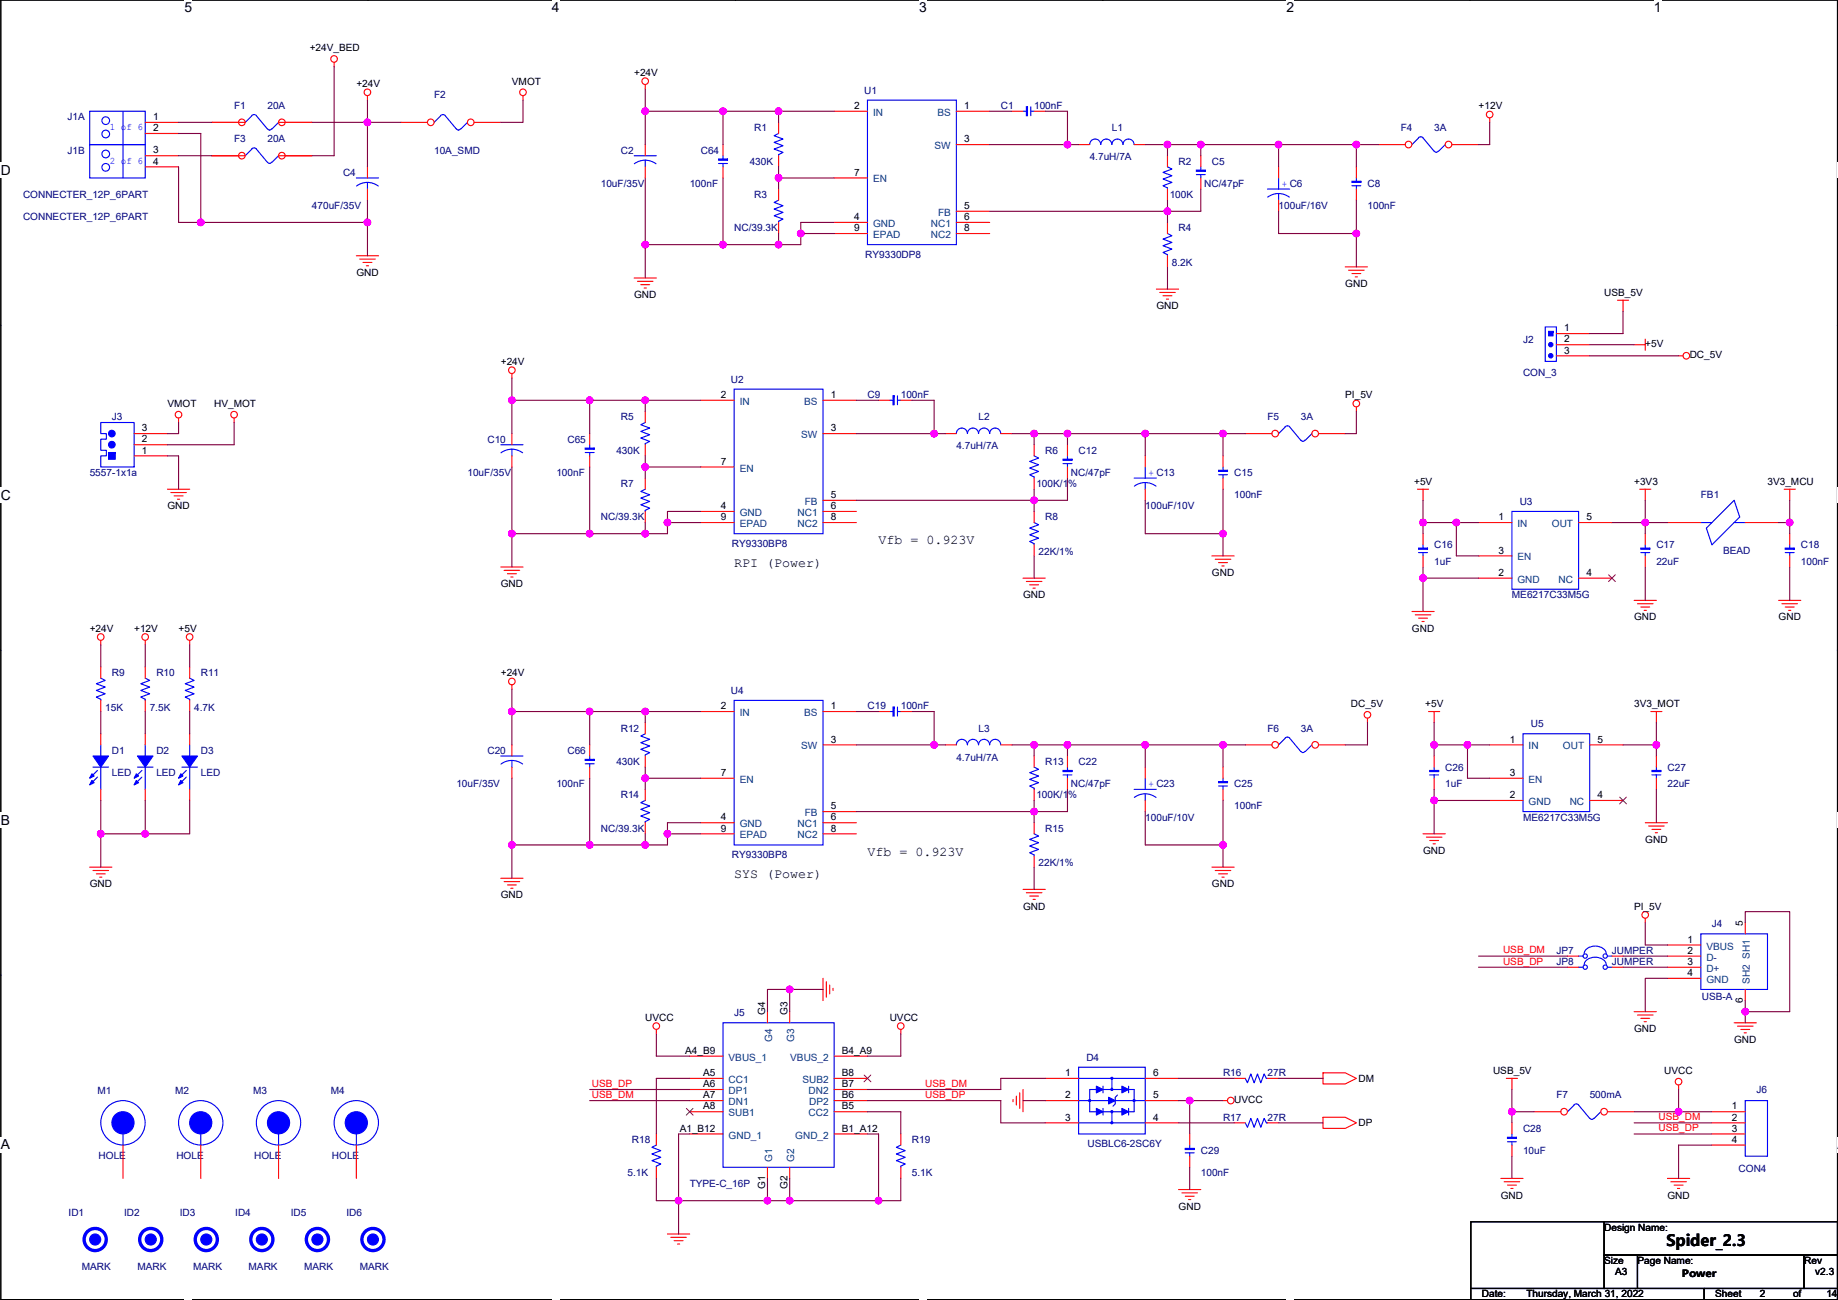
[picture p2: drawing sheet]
<svg xmlns="http://www.w3.org/2000/svg" width="420mm" height="297mm" viewBox="0 0 420 297" stroke-linecap="round" stroke-linejoin="round" font-family="sans-serif">
<path d="M.2 0h419.8v296.9h-419.8z" fill="none" stroke="#000" stroke-width=".25"/>
<g fill="#fff">
<path d="M42.2 0h1.7v3.5h-1.7z"/>
<path d="M42.2 296.9l1.7 .1z"/>
</g>
<path d="M84.1 0h.1M84.1 296.9h.1" fill="none" stroke="#000" stroke-width=".25"/>
<g fill="#fff">
<path d="M126.1 0h1.8v3.5h-1.8z"/>
<path d="M126.1 296.9l1.8 .1z"/>
</g>
<path d="M168.1 0h.1M168.1 296.9h.1" fill="none" stroke="#000" stroke-width=".25"/>
<g fill="#fff">
<path d="M210.1 0h1.7v3.5h-1.7z"/>
<path d="M210.1 296.9l1.7 .1z"/>
</g>
<path d="M252.1 0h.1M252.1 296.9h.1" fill="none" stroke="#000" stroke-width=".25"/>
<g fill="#fff">
<path d="M294.1 0h1.7v3.5h-1.7z"/>
<path d="M294.1 296.9l1.7 .1z"/>
</g>
<path d="M336.1 0h.1M336.1 296.9h.1" fill="none" stroke="#000" stroke-width=".25"/>
<g fill="#fff">
<path d="M378 0h1.8v3.5h-1.8z"/>
<path d="M378 296.9l1.8 .1z"/>
<path d="M.2 37.1h2.3v3.5h-2.3z"/>
<path d="M420 37.1h.2v3.5h-.2z"/>
<path d="M.2 111.4h2.3v3.5h-2.3z"/>
<path d="M420 111.4h.2v3.5h-.2z"/>
</g>
<path d="M.2 74.3h.1M420 74.3h.1" fill="none" stroke="#000" stroke-width=".25"/>
<g fill="#fff">
<path d="M.2 185.6h2.1v3.5h-2.1z"/>
<path d="M420 185.6h.2v3.5h-.2z"/>
</g>
<path d="M.2 148.5h.1M420 148.5h.1" fill="none" stroke="#000" stroke-width=".25"/>
<g fill="#fff">
<path d="M.2 259.8h2.1v3.5h-2.1z"/>
<path d="M420 259.8h.2v3.5h-.2z"/>
</g>
<path d="M.2 222.7h.1M420 222.7h.1M336.2 279.2h30.5v15.2h-30.5zM366.7 279.2h53.3v7.6h-53.3zM336.2 294.4h53.4v2.5h-53.4zM366.7 286.8h7.6v7.6h-7.6zM374.3 286.8h38.1v7.6h-38.1zM389.6 294.4h30.4v2.5h-30.4zM412.4 286.8h7.6v7.6h-7.6z" fill="none" stroke="#000" stroke-width=".25"/>
<g fill="none" stroke="#f00" stroke-width=".25">
<path d="M76.4 14.2v1.1M147.5 19.3v1M84 21.9v1M119.6 21.9v1M340.5 26.9v1.1M81.5 58.4h5M82.2 59.2h3.6M83 60h2M83.7 60.7h.6M145 63.5h5M145.7 64.3h3.6M146.5 65h2"/>
<path d="M147.2 65.8h.6M264.3 66.1h5.1M265.1 66.8h3.6M265.9 67.6h2M266.6 68.3h.5M307.5 61h5.1M308.3 61.7h3.5M309 62.5h2.1M309.8 63.3h.5M369.7 68.6h2.6M371 68.6v2.5M373.6 78.8h2.5"/>
<path d="M376.1 77.5v2.5M40.8 95.5v1M53.5 95.5v1M117 85.4v1M310.1 93v1M383.7 81.3h1M38.3 111.8h5.1M39 112.5h3.6M39.8 113.3h2M40.6 114.1h.5M324 111.8h2.6M325.3 111.8v2.5"/>
<path d="M374.8 111.8h2.6M376.1 111.8v2.5M407.8 111.8h2.6M409.1 111.8v2.5M114.5 129.6h5.1M115.2 130.3h3.6M116 131.1h2M116.8 131.8h.5M233.9 132.1h5M234.6 132.9h3.6M235.4 133.6h2M236.1 134.4h.6"/>
<path d="M277 127h5.1M277.8 127.8h3.6M278.6 128.5h2M279.3 129.3h.5M322.8 139.7h5M373.6 137.2h5M374.3 137.9h3.6M375.1 138.7h2M375.8 139.5h.6M406.6 137.2h5.1M407.3 137.9h3.6M408.1 138.7h2"/>
<path d="M408.9 139.5h.5M23 146.3v1M33.2 146.3v1M43.4 146.3v1M117 156.5v1M323.5 140.5h3.6M324.3 141.2h2M325 142h.6M312.6 164.1v1M326.6 162.6h2.5M327.8 162.6v2.5M377.4 162.6h2.5"/>
<path d="M378.6 162.6v2.5M20.5 198.1h5.1M21.3 198.9h3.5M22 199.7h2.1M147.5 180.4v2.5M147.5 188v2.5M277 198.1h5.1M277.8 198.9h3.6M278.6 199.7h2M325.3 190.5h5.1M326.1 191.3h3.5M326.8 192h2.1"/>
<path d="M327.6 192.8h.5M376.1 188h5.1M376.9 188.7h3.5M377.6 189.5h2.1M378.4 190.3h.5M22.8 200.4h.5M114.5 200.7h5.1M115.2 201.4h3.6M116 202.2h2M116.8 203h.5M233.9 203.2h5M234.6 204h3.6"/>
<path d="M235.4 204.7h2M236.1 205.5h.6M279.3 200.4h.5M376.1 209.8v1M150 235.2v1M188.1 223.5v5.1M188.9 224.3v3.6M189.7 225.1v2M190.4 225.8v.5M205.9 235.2v1M373.6 231.2h5M374.3 231.9h3.6"/>
<path d="M375.1 232.7h2M375.8 233.4h.6M396.4 233.7h5.1M397.2 234.5h3.5M397.9 235.2h2.1M398.7 236h.5M231.6 251.2v.5M232.3 250.5v2M233.1 249.7v3.6M233.9 248.9v5.1M279.6 251.5h1M302.4 245.1h5.1l2.6 1.3-2.6 1.3h-5.1z"/>
<path d="M302.4 255.3h5.1l2.6 1.3-2.6 1.2h-5.1zM344.3 246.4h2.6M345.6 246.4v2.5M383.7 247.9v1M269.4 271.8h5.1M270.2 272.6h3.5M270.9 273.3h2.1M271.7 274.1h.5M343.1 269.3h5.1M343.8 270h3.6M344.6 270.8h2M345.4 271.5h.5"/>
<path d="M381.2 269.3h5.1M381.9 270h3.6M382.7 270.8h2M383.5 271.5h.5M152.6 282h5.1M153.3 282.7h3.6M154.1 283.5h2M154.9 284.2h.5"/>
<circle cx="76.4" cy="13.5" r=".76"/>
<circle cx="147.5" cy="18.5" r=".76"/>
<circle cx="84" cy="21.1" r=".76"/>
<circle cx="119.5" cy="21.1" r=".76"/>
<circle cx="340.5" cy="26.2" r=".76"/>
<circle cx="40.8" cy="94.7" r=".76"/>
<circle cx="53.5" cy="94.7" r=".76"/>
<circle cx="117" cy="84.6" r=".76"/>
<circle cx="310" cy="92.2" r=".76"/>
<circle cx="385.5" cy="81.3" r=".76"/>
<circle cx="23" cy="145.5" r=".76"/>
<circle cx="33.2" cy="145.5" r=".76"/>
<circle cx="43.3" cy="145.5" r=".76"/>
<circle cx="117" cy="155.7" r=".76"/>
<circle cx="312.6" cy="163.3" r=".76"/>
<circle cx="376.1" cy="209" r=".76"/>
<circle cx="150" cy="234.4" r=".76"/>
<circle cx="205.9" cy="234.4" r=".76"/>
<circle cx="281.3" cy="251.5" r=".76"/>
<circle cx="383.7" cy="247.1" r=".76"/>
</g>
<path d="M293.8 168.6l.5-.2 .5 .2M293.8 168.7l-1.5 1.5M294.8 168.7l2.6 3M298.3 171.7l-.5 .3-.4-.3M299.9 170.2l-1.5 1.5M147.5 182.9l-1 .5 2 .8-2 .7 2 .8-2 .8 2 .7-1 .5v.3" fill="none" stroke="#00f" stroke-width=".25"/>
<circle cx="291.5" cy="170.2" r=".76" fill="#fff" stroke="#f00" stroke-width=".25"/>
<path d="M284.7 170.2h6.1" fill="none" stroke="#f00" stroke-width=".25"/>
<circle cx="300.6" cy="170.2" r=".76" fill="#fff" stroke="#f00" stroke-width=".25"/>
<g fill="none" stroke="#f00" stroke-width=".25">
<path d="M292.3 38.1v2.6M292.3 45.7v2.6M43.4 152.4v2.6M43.4 160v2.6M301.4 170.2h6.1M378.6 172.7v2.6M378.6 177.8v2.6M236.4 188v2.5M236.4 195.6v2.5M238.9 246.4h7.7M238.9 251.5h7.7M238.9 256.6h7.7"/>
<path d="M261.8 256.6h7.6M261.8 251.5h7.6M261.8 246.4h7.6M38.3 284.5h.1"/>
</g>
<g fill="none" stroke="#00f" stroke-width=".25">
<path d="M289.7 43.2h5.1M289.8 45a4.1 4.1 0 0 1 4.9 0M292.3 44.2v1.5M292.3 40.7v2.5M293.8 97.5l.5-.2 .5 .2M293.8 97.6l-1.5 1.5M294.8 97.6l2.6 3M299.9 99.1l-1.5 1.5M298.3 100.6l-.5 .2-.4-.2M43.4 155l1 .5-2.1 .7 2.1 .8-2.1 .8 2.1 .7-2.1 .8 1.1 .5v.2M377.6 177.1h2.1M378.6 177.1v.7"/>
<path d="M378.6 175.3v.7M236.4 190.5l1 .5-2 .8 2 .8-2 .7 2 .8-2 .7 1 .5v.3M246.6 243.9h15.2v15.2h-15.2zM246.6 251.5h15.2M246.6 246.4h15.2M246.6 256.6h15.2M249.1 248.9h10.2v5.1h-10.2zM252.1 248.2v1.5M252.1 253.3v1.5M254.2 246.4v2.5M254.2 254v2.6M255.4 250.2l-.5 .5v1.5l-.5 .6"/>
<path d="M258 248.2v1.5M258 253.3v1.5"/>
</g>
<g fill="#00f" stroke="#00f" stroke-width=".25">
<path d="M250.6 248.2l1.5 .7-1.5 .8z" fill-rule="evenodd"/>
<path d="M256.5 248.2l1.5 .7-1.5 .8z" fill-rule="evenodd"/>
<path d="M253.4 250.7l1.5 .8-1.5 .7z" fill-rule="evenodd"/>
<path d="M256.5 253.3l1.5 .7-1.5 .8z" fill-rule="evenodd"/>
<path d="M250.6 253.3l1.5 .7-1.5 .8z" fill-rule="evenodd"/>
<path d="M377.6 176v.3h2.1v-.3z" fill-rule="evenodd"/>
<circle cx="34.5" cy="283.2" r="1.26"/>
<circle cx="254.2" cy="248.9" r=".24"/>
<circle cx="254.2" cy="246.4" r=".24"/>
<circle cx="254.2" cy="254" r=".24"/>
<circle cx="254.2" cy="256.5" r=".24"/>
<circle cx="259.3" cy="251.5" r=".24"/>
<circle cx="249.1" cy="251.5" r=".24"/>
</g>
<circle cx="34.5" cy="283.2" r="2.53" fill="none" stroke="#00f" stroke-width=".76"/>
<circle cx="291.5" cy="99.1" r=".76" fill="#fff" stroke="#f00" stroke-width=".25"/>
<path d="M284.7 99.1h6.1" fill="none" stroke="#f00" stroke-width=".25"/>
<circle cx="300.6" cy="99.1" r=".76" fill="#fff" stroke="#f00" stroke-width=".25"/>
<g fill="none" stroke="#f00" stroke-width=".25">
<path d="M33.2 28h7.6M33.2 30.5h7.6M33.2 35.6h7.6M33.2 38.1h7.6M147.5 33v2.6M147.5 38.1v2.6M165.3 33v2.6M165.3 38.1v2.6M178 28v2.5M178 35.6v2.5M190.7 25.4h7.6M218.6 25.4h7.6"/>
<path d="M218.6 33h7.6M246.6 33h2.5M259.3 33h2.5M310.1 38.1v2.6M190.7 50.8h7.6M190.7 40.7h7.6M190.7 53.4h7.6M218.6 48.3h7.6M218.6 50.8h7.6M218.6 53.4h7.6M266.9 50.8v2.6M266.9 58.4v2.6"/>
<path d="M310.1 43.2v2.5M355.8 76.2h7.6M355.8 78.8h7.6M30.7 99.1h7.6M160.2 91.5h7.6M188.1 91.5h7.7M188.1 99.1h7.7M200.8 91.5h2.6M205.9 91.5h2.6M301.4 99.1h6.1M355.8 81.3h7.6M30.7 104.2h7.6"/>
<path d="M30.7 101.6h7.6M147.5 109.2v2.6M147.5 116.9v2.5M160.2 116.9h7.6M160.2 106.7h7.6M160.2 119.4h7.6M188.1 114.3h7.7M188.1 116.9h7.7M188.1 119.4h7.7M236.4 101.6v2.6M236.4 109.2v2.6M244 101.6v2.6"/>
<path d="M244 106.7v2.5M338 119.4h7.6M360.9 119.4h7.6M381.2 119.4h7.6M399 119.4h7.6M338 132.1h7.6M338 127h7.6M360.9 132.1h7.6M23 167.7v2.5M33.2 167.7v2.5M117 170.2v2.5M117 175.3v2.5"/>
<path d="M134.8 170.2v2.5M134.8 175.3v2.5M261.8 175.3v2.5M340.5 170.2h7.7M340.5 177.8h7.7M363.4 170.2h7.6M23 180.4v2.5M33.2 180.4v2.5M261.8 182.9v2.5M340.5 182.9h7.7M363.4 182.9h7.6M358.3 218.5h2.6"/>
<path d="M368.5 218.5h2.5M282.1 246.4h2.6M282.1 256.6h2.6M289.7 246.4h2.6M289.7 256.6h2.6M345.6 256.6v2.5M391.3 254h7.7M391.3 256.6h7.7M391.3 259.1h7.7M63.7 261.6v7.7M81.5 261.6v7.7M345.6 261.6v2.6"/>
<path d="M391.3 261.6h7.7M51 284.5h.1M63.7 284.5h.1"/>
</g>
<g fill="none" stroke="#00f" stroke-width=".25">
<path d="M20.5 25.4h12.7v7.6h-12.7zM20.5 33h12.7v7.7h-12.7zM28.1 25.4v15.3M145 35.6h5M147.5 36.6l1 .1 1.5 .7M147.5 36.6l-1.1 .1-1.4 .7M147.5 36.6v1.5M164.3 37.4h2M165.3 37.4v.7M165.3 35.6v.7M178 30.5l-1 .5 2 .8-2 .7 2 .8-2 .8 2 .7-1 .5v.3M198.3 22.9h20.3v33h-20.3z"/>
<path d="M249.1 33a1.26 1.26 0 0 1 1.3-1.2 1.26 1.26 0 0 1 1.2 1.2 1.27 1.27 0 0 1 1.3-1.2 1.27 1.27 0 0 1 1.3 1.2M254.2 33a1.26 1.26 0 0 1 1.2-1.2 1.26 1.26 0 0 1 1.3 1.2 1.27 1.27 0 0 1 1.3-1.2 1.27 1.27 0 0 1 1.2 1.2M322.8 33l1.6-1.6 .6-.1 .3 .2 2.5 3.1M328.8 34.5l-.5 .3-.4-.3M330.4 33l-1.5 1.6M266.9 53.4l1 .5-2 .7 2 .8-2 .8 2 .7-2 .8 1 .5v.2M309 42.4h2.1M310.1 42.4v.8M310.1 40.7v.7M353.2 74.7h2.6v7.9h-2.6zM23 96.5h7.7v10.2h-7.7v-2.5h1.3v-1.3h-1.3v-2.5h1.3v-1.3h-1.3zM167.8 88.9h20.3v33h-20.3z"/>
<path d="M203.4 91.5h.7M205.2 91.5h.7M205.2 90.4v2.1M147.5 111.8l-1 .5 2 .8-2 .7 2 .8-2 .7 2 .8-1 .5v.3M236.4 104.2l1 .5-2 .7 2 .8-2 .8 2 .7-2 .8 1 .5v.2M243 105.9h2M244 105.9v.8M244 104.2v.7M345.6 116.9h15.3v17.7h-15.3zM388.8 119.4h2.5M396.4 119.4h2.6M390.1 120.7l6.3-6.4 1.3 3.8-6.4 6.4z"/>
<path d="M21.3 175.3h3.5M22.3 176l-1.5 1.6M22.3 177.6l-1.5 1.5M23 170.2v2.5M23 175.3v5.1M31.4 175.3h3.6M32.4 176l-1.5 1.6M32.4 177.6l-1.5 1.5M33.2 170.2v2.5M33.2 175.3v5.1M114.5 172.7h5.1M117 173.8v1.5"/>
<path d="M119.5 174.6a4.1 4.1 0 0 0-5 0M133.8 174.5h2M134.8 174.5v.8M134.8 172.7v.8M261.8 177.8v2.6M348.2 167.7h15.2v17.7h-15.2zM259.3 180.4h5M259.3 182.2a4.1 4.1 0 0 1 5 0M261.8 181.4v1.5M360.9 218.5h1M362.1 217.9a2.65 2.65 0 0 1 3.8-1.5 1.76 1.76 0 0 1 1.3 1.5M367.5 218.5h1"/>
<path d="M63.7 256.6v5M81.5 256.6v5M284.7 246.4l.5 1 .7-2 .8 2 .8-2 .7 2 .8-2 .5 1h.2M284.7 256.6l.5 1 .7-2.1 .8 2.1 .8-2.1 .7 2.1 .8-2.1 .5 1.1h.2M345.6 259.1v.8M399 251.5h5v12.7h-5zM344.6 260.9h2M345.6 260.9v.7"/>
<circle cx="24.2" cy="35.2" r=".88"/>
<circle cx="24.2" cy="27.6" r=".88"/>
<circle cx="24.2" cy="30.6" r=".88"/>
<circle cx="24.2" cy="38.2" r=".88"/>
<circle cx="362.4" cy="218.4" r=".5"/>
<circle cx="366.9" cy="218.4" r=".5"/>
<circle cx="63.7" cy="256.5" r="5.1"/>
<circle cx="81.4" cy="256.5" r="5.1"/>
</g>
<g fill="#00f" stroke="#00f" stroke-width=".25">
<path d="M133.8 173.5v.3h2v-.3z" fill-rule="evenodd"/>
<path d="M24.8 103.4v1.5h1.5v-1.5z" fill-rule="evenodd"/>
<path d="M204.1 90.4v2.1h.3v-2.1z" fill-rule="evenodd"/>
<path d="M243 104.9v.3h2v-.3z" fill-rule="evenodd"/>
<path d="M21.3 172.7h3.5l-1.8 2.6z" fill-rule="evenodd"/>
<path d="M21 178.3l.5 .5-1 .5z" fill-rule="evenodd"/>
<path d="M21 176.8l.5 .5-1 .5z" fill-rule="evenodd"/>
<path d="M354 75.7v1h1v-1z" fill-rule="evenodd"/>
<path d="M344.6 259.9v.2h2v-.2z" fill-rule="evenodd"/>
<path d="M309 41.4v.3h2.1v-.3z" fill-rule="evenodd"/>
<path d="M164.3 36.3v.3h2v-.3z" fill-rule="evenodd"/>
<path d="M31.4 172.7h3.6l-1.8 2.6z" fill-rule="evenodd"/>
<path d="M31.2 178.3l.5 .5-1 .5z" fill-rule="evenodd"/>
<path d="M31.2 176.8l.5 .5-1 .5z" fill-rule="evenodd"/>
<circle cx="63.7" cy="256.5" r="2.53"/>
<circle cx="25.6" cy="101.6" r=".76"/>
<circle cx="25.6" cy="99.1" r=".76"/>
<circle cx="47.2" cy="283.2" r="1.26"/>
<circle cx="81.4" cy="256.5" r="2.53"/>
<circle cx="354.5" cy="78.7" r=".5"/>
<circle cx="354.5" cy="81.3" r=".5"/>
<circle cx="59.9" cy="283.2" r="1.26"/>
</g>
<g fill="none" stroke="#00f" stroke-width=".76">
<circle cx="47.2" cy="283.2" r="2.53"/>
<circle cx="59.9" cy="283.2" r="2.53"/>
</g>
<path d="M367.7 131.3l1.6 1.6M369.2 131.3l-1.5 1.6M370.3 182.1l1.5 1.6M371.8 182.1l-1.6 1.6" fill="none" stroke="#804000" stroke-width=".23"/>
<circle cx="322" cy="33" r=".76" fill="#fff" stroke="#f00" stroke-width=".25"/>
<path d="M315.1 33h6.1" fill="none" stroke="#f00" stroke-width=".25"/>
<circle cx="331.1" cy="33" r=".76" fill="#fff" stroke="#f00" stroke-width=".25"/>
<g fill="none" stroke="#f00" stroke-width=".25">
<path d="M231.3 25.4h2.6M236.4 25.4h2.5M266.9 35.6v2.5M331.9 33h6.1M178 43.2v2.5M178 50.8v2.6M266.9 43.2v2.5M134.8 99.1v2.5M134.8 104.2v2.5M261.8 104.2v2.5M261.8 111.8v2.5M236.4 172.7v2.6"/>
<path d="M236.4 180.4v2.5M175.4 231.2v2.5M180.5 231.2v2.5M157.7 259.1h7.6M157.7 241.3h7.6M157.7 246.4h7.6M157.7 248.9h7.6M157.7 251.5h7.6M157.7 254h7.6M190.7 259.1h7.6M190.7 241.3h7.6M190.7 254h7.6"/>
<path d="M190.7 251.5h7.6M190.7 248.9h7.6M190.7 246.4h7.6M175.4 266.7v2.6M180.5 266.7v2.6M76.4 284.5h.1"/>
</g>
<g fill="#00f" stroke="#00f" stroke-width=".25">
<path d="M133.8 102.4v.2h2v-.2z" fill-rule="evenodd"/>
<path d="M234.6 24.4v2h.3v-2z" fill-rule="evenodd"/>
<circle cx="72.6" cy="283.2" r="1.26"/>
</g>
<circle cx="72.6" cy="283.2" r="2.53" fill="none" stroke="#00f" stroke-width=".76"/>
<g fill="none" stroke="#00f" stroke-width=".25">
<path d="M57.6 34.1l-1.5 1.5M58.6 34.1l2.5 3M58.6 34l-.5-.2-.6 .2M62.1 37.1l-.5 .2-.4-.2M63.7 35.6l-1.5 1.5M233.9 25.4h.7M235.6 25.4h.8M235.6 24.4v2M266.9 38.1l1 .5-2 .8 2 .8-2 .7 2 .8-2 .7 1 .5v.3M178 45.7l-1 .5 2 .8-2 .8 2 .7-2 .8 2 .8-1 .5v.2M133.8 103.4h2M134.8 103.4v.8"/>
<path d="M134.8 101.6v.8M259.3 109.2h5M259.3 111.1a4.1 4.1 0 0 1 5 0M261.8 110.3v1.5M261.8 106.7v2.5M236.4 175.3l1 .5-2 .8 2 .7-2 .8 2 .7-2 .8 1 .5v.3M165.3 233.7h25.4v33h-25.4z"/>
</g>
<path d="M156.9 253.3l1.5 1.5M158.4 253.3l-1.5 1.5M197.5 245.6l1.6 1.6M199.1 245.6l-1.6 1.6" fill="none" stroke="#804000" stroke-width=".23"/>
<circle cx="55.3" cy="35.6" r=".76" fill="#fff" stroke="#f00" stroke-width=".25"/>
<path d="M48.4 35.6h6.1" fill="none" stroke="#f00" stroke-width=".25"/>
<circle cx="64.4" cy="35.6" r=".76" fill="#fff" stroke="#f00" stroke-width=".25"/>
<path d="M48.4 35.6h7.7M63.7 35.6h7.6h-6.1M409.1 121.9v2.6M409.1 127v2.6M43.4 167.7v2.5M43.4 180.4v2.5" fill="none" stroke="#f00" stroke-width=".25"/>
<g fill="none" stroke="#00f" stroke-width=".25">
<path d="M100.8 26.4l-1.6 1.6M101.8 26.4l2.5 3.1M101.8 26.4l-.5-.2-.6 .2M105.3 29.4l-.5 .3-.4-.3M106.9 28l-1.6 1.5M408.1 126.3h2M409.1 126.3v.7M409.1 124.5v.7M41.6 175.3h3.5M42.6 176l-1.5 1.6M42.6 177.6l-1.5 1.5M43.4 170.2v2.5"/>
<path d="M43.4 175.3v5.1"/>
</g>
<g fill="#00f" stroke="#00f" stroke-width=".25">
<path d="M408.1 125.2v.3h2v-.3z" fill-rule="evenodd"/>
<path d="M41.6 172.7h3.5l-1.7 2.6z" fill-rule="evenodd"/>
<path d="M41.3 178.3l.5 .5-1 .5z" fill-rule="evenodd"/>
<path d="M41.3 176.8l.5 .5-1 .5z" fill-rule="evenodd"/>
</g>
<circle cx="98.5" cy="27.9" r=".76" fill="#fff" stroke="#f00" stroke-width=".25"/>
<path d="M91.6 28h6.1" fill="none" stroke="#f00" stroke-width=".25"/>
<circle cx="107.6" cy="27.9" r=".76" fill="#fff" stroke="#f00" stroke-width=".25"/>
<g fill="none" stroke="#f00" stroke-width=".25">
<path d="M108.4 28h6.1M274.5 35.6v2.5M274.5 40.7v2.5M117 99.1v2.5M147.5 94v2.5M117 104.2v2.5M147.5 101.6v2.6M236.4 116.9v2.5M236.4 124.5v2.5M325.3 121.9v2.6M325.3 127v2.6M23 152.4v2.6"/>
<path d="M23 160v2.6M147.5 165.1v2.6M147.5 172.7v2.6M160.2 162.6h7.6M160.2 177.8h7.6M188.1 162.6h7.7M188.1 170.2h7.7M244 172.7v2.6M244 177.8v2.6M279.6 175.3v2.5M160.2 188h7.6M160.2 190.5h7.6"/>
<path d="M188.1 185.4h7.7M188.1 188h7.7M188.1 190.5h7.7M279.6 180.4v2.5M150 259.1v2.5M150 266.7v2.6M89.1 284.5h.1"/>
</g>
<g fill="#00f" stroke="#00f" stroke-width=".25">
<path d="M278.6 178.6v.2h2v-.2z" fill-rule="evenodd"/>
<path d="M243 176v.3h2v-.3z" fill-rule="evenodd"/>
<path d="M273.5 38.9v.2h2v-.2z" fill-rule="evenodd"/>
<path d="M324.3 125.2v.3h2v-.3z" fill-rule="evenodd"/>
<circle cx="85.3" cy="283.2" r="1.26"/>
</g>
<circle cx="85.3" cy="283.2" r="2.53" fill="none" stroke="#00f" stroke-width=".76"/>
<g fill="none" stroke="#00f" stroke-width=".25">
<path d="M57.6 26.4l-1.5 1.6M58.6 26.4l2.5 3.1M58.6 26.4l-.5-.2-.6 .2M62.1 29.4l-.5 .3-.4-.3M63.7 28l-1.5 1.5M273.5 39.9h2M274.5 39.9v.8M274.5 38.1v.8M147.5 96.5l-1 .5 2 .8-2 .8 2 .7-2 .8 2 .8-1 .5v.2M114.5 101.6h5.1M117 102.6v1.6M119.5 103.5a4.1 4.1 0 0 0-5 0"/>
<path d="M236.4 119.4l1 .5-2 .8 2 .7-2 .8 2 .8-2 .7 1 .5v.3M324.3 126.3h2M325.3 126.3v.7M325.3 124.5v.7M23 155l1.1 .5-2.1 .7 2.1 .8-2.1 .8 2.1 .7-2.1 .8 1 .5v.2M147.5 167.7l-1 .5 2 .7-2 .8 2 .8-2 .7 2 .8-1 .5v.2M167.8 160h20.3v33.1h-20.3zM243 177.1h2M244 177.1v.7M244 175.3v.7M278.6 179.6h2M279.6 179.6v.8"/>
<path d="M279.6 177.8v.8M150 261.6l-1 .5 2.1 .8-2.1 .8 2.1 .7-2.1 .8 2.1 .8-1.1 .5v.2"/>
</g>
<circle cx="55.3" cy="27.9" r=".76" fill="#fff" stroke="#f00" stroke-width=".25"/>
<path d="M48.4 28h6.1" fill="none" stroke="#f00" stroke-width=".25"/>
<circle cx="64.4" cy="27.9" r=".76" fill="#fff" stroke="#f00" stroke-width=".25"/>
<g fill="none" stroke="#f00" stroke-width=".25">
<path d="M48.4 28h7.7M63.7 28h7.6h-6.1M84 38.1v2.6M84 43.2v2.5M216.1 99.1h2.5M228.8 99.1h2.5M279.6 104.2v2.5M279.6 109.2v2.6M376.1 121.9v2.6M376.1 127v2.6M33.2 152.4v2.6M33.2 160v2.6"/>
<path d="M200.8 162.6h2.6M205.9 162.6h2.6M216.1 170.2h2.5M228.8 170.2h2.5M327.8 172.7v2.6M327.8 177.8v2.6M381.2 215.9h7.6M381.2 218.5h7.6M399 210.8v2.6M358.3 221h2.6M368.5 221h2.5M381.2 221h7.6"/>
<path d="M381.2 223.5h7.6M399 226.1v2.5M205.9 259.1v2.5M28.1 261.6v7.7M205.9 266.7v2.6M25.6 284.5h.1"/>
</g>
<g fill="none" stroke="#00f" stroke-width=".25">
<path d="M81.5 40.7h5M84 41.7v1.5M86.5 42.5a4.1 4.1 0 0 0-5 0M218.6 99.1a1.26 1.26 0 0 1 1.3-1.3 1.26 1.26 0 0 1 1.2 1.3 1.27 1.27 0 0 1 1.3-1.3 1.27 1.27 0 0 1 1.3 1.3 1.27 1.27 0 0 1 1.2-1.3 1.27 1.27 0 0 1 1.3 1.3M226.2 99.1a1.26 1.26 0 0 1 1.3-1.3 1.26 1.26 0 0 1 1.3 1.3M278.6 108.5h2M279.6 108.5v.7M279.6 106.7v.8M375.1 126.3h2M376.1 126.3v.7M376.1 124.5v.7M33.2 155l1 .5-2 .7 2 .8-2 .8 2 .7-2 .8 1 .5v.2"/>
<path d="M203.4 162.6h.7M205.2 162.6h.7M205.2 161.6v2M218.6 170.2a1.26 1.26 0 0 1 1.3-1.3 1.26 1.26 0 0 1 1.2 1.3 1.27 1.27 0 0 1 1.3-1.3 1.27 1.27 0 0 1 1.3 1.3 1.27 1.27 0 0 1 1.2-1.3 1.27 1.27 0 0 1 1.3 1.3M226.2 170.2a1.26 1.26 0 0 1 1.3-1.3 1.26 1.26 0 0 1 1.3 1.3M326.8 177.1h2.1M327.8 177.1v.7M327.8 175.3v.7M388.8 213.4h15.2v12.7h-15.2zM360.9 221h1M362.1 220.5a2.65 2.65 0 0 1 3.8-1.5 1.76 1.76 0 0 1 1.3 1.5M367.5 221h1"/>
<path d="M28.1 256.6v5M359.8 252.5l-1.5 1.5M360.9 252.5l-.6-.3-.5 .3M360.9 252.5l2.5 3M363.4 255.5l.5 .3 .4-.3M365.9 254l-1.5 1.5M205.9 261.6l-1 .5 2 .8-2 .8 2 .7-2 .8 2 .8-1 .5v.2"/>
<circle cx="362.4" cy="221" r=".5"/>
<circle cx="366.9" cy="221" r=".5"/>
<circle cx="28.1" cy="256.5" r="5.1"/>
</g>
<g fill="#00f" stroke="#00f" stroke-width=".25">
<path d="M326.8 176v.3h2.1v-.3z" fill-rule="evenodd"/>
<path d="M278.6 107.5v.2h2v-.2z" fill-rule="evenodd"/>
<path d="M375.1 125.2v.3h2v-.3z" fill-rule="evenodd"/>
<path d="M204.1 161.6v2h.3v-2z" fill-rule="evenodd"/>
<circle cx="28.1" cy="256.5" r="2.53"/>
<circle cx="21.8" cy="283.2" r="1.26"/>
</g>
<circle cx="21.8" cy="283.2" r="2.53" fill="none" stroke="#00f" stroke-width=".76"/>
<circle cx="357.5" cy="254" r=".76" fill="#fff" stroke="#f00" stroke-width=".25"/>
<path d="M350.7 254h6.1" fill="none" stroke="#f00" stroke-width=".25"/>
<circle cx="366.7" cy="254" r=".76" fill="#fff" stroke="#f00" stroke-width=".25"/>
<path d="M272 259.1v2.5M367.5 254h6.1M45.9 261.6v7.7M272 264.2v2.5" fill="none" stroke="#f00" stroke-width=".25"/>
<g fill="none" stroke="#00f" stroke-width=".25">
<path d="M45.9 256.6v5M270.9 263.4h2.1M272 263.4v.8M272 261.6v.8"/>
<circle cx="45.9" cy="256.5" r="5.1"/>
</g>
<g fill="#00f" stroke="#00f" stroke-width=".25">
<path d="M270.9 262.4v.3h2.1v-.3z" fill-rule="evenodd"/>
<circle cx="45.9" cy="256.5" r="2.53"/>
</g>
<g fill="none" stroke="#800040" stroke-width=".25">
<path d="M76.4 15.3v20.3h-5.1M40.8 28h7.6M40.8 38.1v12.7h5.1M40.8 30.5h5.1v20.3M40.8 35.6h7.6M71.3 28h12.7M84 22.9v5.1M84 28h7.6M84 28v10.1M119.6 22.9v5.1h-5.1M147.5 20.3v5.1M147.5 25.4h17.8"/>
<path d="M147.5 25.4v7.6M178 25.4v2.6M178 25.4h12.7M178 38.1v2.6M178 25.4h-12.7v7.6M226.2 33h17.8M226.2 25.4h5.1M238.9 25.4h5.1v7.6M244 33h2.6M261.8 33h5.1M266.9 33h7.6M266.9 33v2.6"/>
<path d="M274.5 33v2.6M274.5 33h17.8M292.3 33v5.1M292.3 33h17.8M310.1 33v5.1M310.1 33h5M340.5 28v5h-2.5M45.9 50.8h38.1M84 45.7v5.1M84 50.8v7.6M147.5 40.7v15.2M147.5 55.9h17.8"/>
<path d="M147.5 55.9v7.6M165.3 40.7v15.2h12.7M178 53.4v2.5M178 40.7h12.7M178 40.7v2.5M183.1 53.4h7.6M183.1 53.4v2.5h-5.1M190.7 50.8h-7.6v2.6M226.2 48.3h40.7M266.9 48.3v2.5M266.9 45.7v2.6M274.5 43.2v5.1h-7.6"/>
<path d="M292.3 48.3v5.1h17.8M310.1 53.4v7.6M310.1 45.7v7.7M266.9 61v5.1M363.4 78.8h10.2M371 71.1v5.1h-7.6M40.8 96.5v2.6h-2.5M53.5 96.5v5.1h-15.2M117 86.4v5.1M117 91.5h17.8M117 91.5v7.6M147.5 91.5v2.5"/>
<path d="M147.5 91.5h-12.7v7.6M147.5 91.5h12.7M195.8 99.1h17.7M195.8 91.5h5M208.5 91.5h5v7.6M213.5 99.1h2.6M231.3 99.1h5.1M236.4 99.1h7.6M236.4 99.1v2.5M244 99.1v2.5M244 99.1h17.8M261.8 99.1v5.1"/>
<path d="M261.8 99.1h17.8M279.6 99.1v5.1M279.6 99.1h5.1M310.1 94v5.1h-2.6M363.4 81.3h20.3M38.3 104.2h2.5v7.6M117 106.7v15.2M134.8 106.7v15.2M147.5 106.7v2.5M147.5 106.7h12.7M147.5 104.2v2.5M147.5 119.4v2.5"/>
<path d="M152.6 119.4v2.5h-5.1M152.6 119.4h7.6M160.2 116.9h-7.6v2.5M195.8 114.3h40.6M236.4 111.8v2.5M236.4 114.3v2.6M244 109.2v5.1h-7.6M261.8 114.3v7.6h17.8M279.6 111.8v10.1M325.3 114.3v5.1M325.3 119.4h7.6M325.3 119.4v2.5"/>
<path d="M332.9 119.4v7.6h5.1M332.9 119.4h5.1M368.5 119.4h7.6M376.1 114.3v5.1M376.1 119.4v2.5M376.1 119.4h5.1M406.6 119.4h2.5M409.1 114.3v5.1M409.1 119.4v2.5M134.8 121.9h12.7M134.8 121.9h-17.8v7.7M236.4 127v5.1"/>
<path d="M279.6 121.9v5.1M325.3 129.6v2.5M325.3 132.1v7.6M325.3 132.1h12.7M376.1 129.6v7.6M409.1 129.6v7.6M23 147.3v5.1M33.2 147.3v5.1M43.4 147.3v5.1M117 157.5v5.1M23 162.6v5.1M33.2 162.6v5.1"/>
<path d="M43.4 162.6v5.1M117 177.8v15.3M117 162.6v7.6M117 162.6h17.8M134.8 162.6v7.6M134.8 177.8v15.3M134.8 162.6h12.7M147.5 175.3v2.5M147.5 162.6v2.5M147.5 177.8v2.6M147.5 162.6h12.7M147.5 177.8h12.7"/>
<path d="M195.8 170.2h17.7M195.8 162.6h5M208.5 162.6h5v7.6M213.5 170.2h2.6M231.3 170.2h5.1M236.4 170.2v2.5M236.4 170.2h7.6M244 170.2v2.5M244 170.2h17.8M261.8 170.2v5.1M261.8 170.2h17.8M279.6 170.2v5.1"/>
<path d="M279.6 170.2h5.1M312.6 165.1v5.1h-5.1M327.8 165.1v5.1M327.8 170.2h7.7M327.8 170.2v2.5M335.5 170.2v7.6h5M335.5 170.2h5M371 170.2h7.6M378.6 165.1v5.1M378.6 170.2v2.5M23 182.9v7.6M23 190.5v7.6"/>
<path d="M23 190.5h10.2M33.2 182.9v7.6M43.4 182.9v7.6h-10.2M117 193.1h17.8M117 193.1v7.6M134.8 193.1h12.7M147.5 190.5v2.6M152.6 190.5v2.6h-5.1M152.6 190.5h7.6M160.2 188h-7.6v2.5M195.8 185.4h40.6M236.4 182.9v2.5"/>
<path d="M236.4 185.4v2.6M236.4 198.1v5.1M244 180.4v5h-7.6M261.8 185.4v7.7h17.8M279.6 182.9v10.2M279.6 193.1v5M327.8 180.4v2.5M327.8 182.9v7.6M327.8 182.9h12.7M378.6 180.4v7.6M338 218.5h20.3M371 218.5h10.2"/>
<path d="M376.1 210.8v5.1h5.1M399 210.8v-2.5h10.1v22.9h-10.1v-2.6M150 236.2v5.1h7.7M180.5 226.1h-5.1v5.1M180.5 226.1v5.1M180.5 226.1h7.6M205.9 236.2v5.1h-7.6M338 221h20.3M371 221h10.2M381.2 223.5h-5.1v7.7M399 231.2v2.5M134.8 248.9h22.9"/>
<path d="M134.8 251.5h22.9M157.7 259.1h-2.6v15.2M157.7 246.4h-7.7v12.7M198.3 259.1h2.5v15.2M198.3 254h7.6v5.1M198.3 251.5h30.5v5.1h10.1M233.9 251.5h5M238.9 246.4h-10.1v2.5h-30.5M269.4 256.6h12.7M269.4 251.5h2.6M269.4 246.4h12.7M272 251.5h7.6"/>
<path d="M272 251.5v7.6M292.3 256.6h10.1M292.3 246.4h10.1M345.6 248.9v7.7M345.6 254h5.1M373.6 256.6h17.7M373.6 259.1h17.7M373.6 254h10.1M383.7 254h7.6M383.7 248.9v5.1M150 269.3v5h5.1M155.1 274.3v7.7"/>
<path d="M155.1 274.3h20.3M175.4 274.3h5.1M175.4 269.3v5M180.5 274.3h20.3M180.5 269.3v5M205.9 269.3v5h-5.1M272 266.7v5.1M345.6 264.2v5.1M391.3 261.6h-7.6v7.7"/>
</g>
<g fill="#f0f" stroke="#f0f" stroke-width=".25">
<circle cx="147.5" cy="25.4" r=".76"/>
<circle cx="165.3" cy="25.4" r=".76"/>
<circle cx="178" cy="25.4" r=".76"/>
<circle cx="244" cy="33" r=".76"/>
<circle cx="266.9" cy="33" r=".76"/>
<circle cx="274.5" cy="33" r=".76"/>
<circle cx="292.3" cy="33" r=".76"/>
<circle cx="310" cy="33" r=".76"/>
<circle cx="178" cy="40.6" r=".76"/>
<circle cx="266.9" cy="48.3" r=".76"/>
<circle cx="178" cy="55.9" r=".76"/>
<circle cx="183" cy="53.3" r=".76"/>
<circle cx="310" cy="53.3" r=".76"/>
<circle cx="147.5" cy="55.9" r=".76"/>
<circle cx="165.3" cy="55.9" r=".76"/>
<circle cx="117" cy="162.6" r=".76"/>
<circle cx="134.8" cy="162.6" r=".76"/>
<circle cx="147.5" cy="162.6" r=".76"/>
<circle cx="327.8" cy="170.2" r=".76"/>
<circle cx="378.6" cy="170.2" r=".76"/>
<circle cx="213.5" cy="170.2" r=".76"/>
<circle cx="236.4" cy="170.2" r=".76"/>
<circle cx="244" cy="170.2" r=".76"/>
<circle cx="279.6" cy="170.2" r=".76"/>
<circle cx="261.8" cy="170.2" r=".76"/>
<circle cx="335.4" cy="170.2" r=".76"/>
<circle cx="117" cy="193" r=".76"/>
<circle cx="147.5" cy="177.8" r=".76"/>
<circle cx="327.8" cy="182.9" r=".76"/>
<circle cx="236.4" cy="185.4" r=".76"/>
<circle cx="147.5" cy="193" r=".76"/>
<circle cx="152.6" cy="190.5" r=".76"/>
<circle cx="279.6" cy="193" r=".76"/>
<circle cx="117" cy="91.4" r=".76"/>
<circle cx="134.8" cy="91.4" r=".76"/>
<circle cx="147.5" cy="91.4" r=".76"/>
<circle cx="213.5" cy="99.1" r=".76"/>
<circle cx="236.4" cy="99.1" r=".76"/>
<circle cx="244" cy="99.1" r=".76"/>
<circle cx="279.6" cy="99.1" r=".76"/>
<circle cx="261.8" cy="99.1" r=".76"/>
<circle cx="117" cy="121.9" r=".76"/>
<circle cx="147.5" cy="106.7" r=".76"/>
<circle cx="236.4" cy="114.3" r=".76"/>
<circle cx="147.5" cy="121.9" r=".76"/>
<circle cx="152.6" cy="119.4" r=".76"/>
<circle cx="279.6" cy="121.9" r=".76"/>
<circle cx="325.3" cy="119.4" r=".76"/>
<circle cx="376.1" cy="119.4" r=".76"/>
<circle cx="332.9" cy="119.4" r=".76"/>
<circle cx="325.3" cy="132.1" r=".76"/>
<circle cx="180.5" cy="226.1" r=".76"/>
<circle cx="200.8" cy="274.3" r=".76"/>
<circle cx="175.4" cy="274.3" r=".76"/>
<circle cx="155.1" cy="274.3" r=".76"/>
<circle cx="180.5" cy="274.3" r=".76"/>
<circle cx="271.9" cy="251.5" r=".76"/>
<circle cx="383.7" cy="254" r=".76"/>
<circle cx="345.6" cy="254" r=".76"/>
<circle cx="23" cy="190.5" r=".76"/>
<circle cx="33.2" cy="190.5" r=".76"/>
<circle cx="84" cy="27.9" r=".76"/>
<circle cx="84" cy="50.8" r=".76"/>
<circle cx="45.9" cy="50.8" r=".76"/>
<circle cx="409.1" cy="119.4" r=".76"/>
<circle cx="398.9" cy="231.1" r=".76"/>
<circle cx="134.8" cy="121.9" r=".76"/>
<circle cx="134.8" cy="193" r=".76"/>
</g>
<text font-size="3.6" x="380.9" y="284.7">Spider_2.3</text>
<g font-size="3.2">
<text x="42.2" y="2.8">5</text>
<text x="126.1" y="2.8">4</text>
<text x="210.1" y="2.8">3</text>
<text x="294.1" y="2.8">2</text>
<text x="378" y="2.8">1</text>
<text x=".2" y="39.9">D</text>
<text x=".2" y="114.2">C</text>
<text x=".2" y="188.4">B</text>
<text x=".2" y="262.6">A</text>
<text x="420" y="262.6">A</text>
</g>
<g font-size="3">
<text x="200.8" y="124.4">Vfb = 0.923V</text>
<text x="167.8" y="129.5">RPI (Power)</text>
<text x="198.3" y="195.5">Vfb = 0.923V</text>
<text x="167.8" y="200.6">SYS (Power)</text>
</g>
<g font-size="2.3">
<text x="70.8" y="11.7">+24V_BED</text>
<text x="145" y="17.3">+24V</text>
<text x="81.5" y="19.9">+24V</text>
<text x="117" y="19.3">VMOT</text>
<text x="35" y="27.4">1</text>
<text x="35" y="30">2</text>
<text x="195.3" y="24.9">2</text>
<text x="220.4" y="24.9">1</text>
<text x="338" y="24.9">+12V</text>
<text x="35" y="35.1">3</text>
<text x="220.4" y="32.5">3</text>
<text x="35" y="37.6">4</text>
<text x="195.3" y="40.1">7</text>
<text x="220.4" y="47.8">5</text>
<text x="195.3" y="50.3">4</text>
<text x="195.3" y="52.8">9</text>
<text x="220.4" y="50.3">6</text>
<text x="220.4" y="52.8">8</text>
<text x="81.5" y="63">GND</text>
<text x="307.5" y="65.6">GND</text>
<text x="145" y="68.1">GND</text>
<text x="264.3" y="70.7">GND</text>
<text x="366.7" y="67.6">USB_5V</text>
<text x="357.6" y="75.7">1</text>
<text x="114.5" y="83.4">+24V</text>
<text x="357.6" y="78.2">2</text>
<text x="357.6" y="80.8">3</text>
<text x="376.1" y="79.3">+5V</text>
<text x="386.3" y="81.8">DC_5V</text>
<text x="38.3" y="93">VMOT</text>
<text x="48.9" y="93">HV_MOT</text>
<text x="164.8" y="90.9">2</text>
<text x="189.9" y="90.9">1</text>
<text x="307.5" y="91">PI_5V</text>
<text x="32.4" y="101.1">2</text>
<text x="32.4" y="98.6">3</text>
<text x="189.9" y="98.6">3</text>
<text x="32.4" y="103.6">1</text>
<text x="164.8" y="106.2">7</text>
<text x="189.9" y="113.8">5</text>
<text x="323.3" y="110.8">+5V</text>
<text x="373.6" y="110.8">+3V3</text>
<text x="404" y="110.8">3V3_MCU</text>
<text x="38.3" y="116.4">GND</text>
<text x="164.8" y="116.3">4</text>
<text x="164.8" y="118.9">9</text>
<text x="189.9" y="116.3">6</text>
<text x="189.9" y="118.9">8</text>
<text x="342.6" y="118.9">1</text>
<text x="362.6" y="118.9">5</text>
<text x="277" y="131.6">GND</text>
<text x="342.6" y="131.6">2</text>
<text x="342.6" y="126.5">3</text>
<text x="362.6" y="131.6">4</text>
<text x="114.5" y="134.2">GND</text>
<text x="233.9" y="136.7">GND</text>
<text x="373.6" y="141.8">GND</text>
<text x="406.6" y="141.8">GND</text>
<text x="20.5" y="144.3">+24V</text>
<text x="30.7" y="144.3">+12V</text>
<text x="40.8" y="144.3">+5V</text>
<text x="322.8" y="144.3">GND</text>
<text x="114.5" y="154.5">+24V</text>
<text x="308.8" y="161.6">DC_5V</text>
<text x="325.8" y="161.6">+5V</text>
<text x="373.6" y="161.6">3V3_MOT</text>
<text x="164.8" y="162.1">2</text>
<text x="189.9" y="162.1">1</text>
<text x="189.9" y="169.7">3</text>
<text x="345.1" y="169.7">1</text>
<text x="365.2" y="169.7">5</text>
<text x="164.8" y="177.3">7</text>
<text x="345.1" y="177.3">3</text>
<text x="189.9" y="184.9">5</text>
<text x="345.1" y="182.4">2</text>
<text x="365.2" y="182.4">4</text>
<text x="164.8" y="187.5">4</text>
<text x="164.8" y="190">9</text>
<text x="189.9" y="187.5">6</text>
<text x="189.9" y="190">8</text>
<text x="325.3" y="195.1">GND</text>
<text x="376.1" y="192.6">GND</text>
<text x="20.5" y="202.7">GND</text>
<text x="277" y="202.7">GND</text>
<text x="114.5" y="205.3">GND</text>
<text x="233.9" y="207.8">GND</text>
<text x="373.6" y="207.8">PI_5V</text>
<text x="385.8" y="215.4">1</text>
<text x="398.4" y="211.6" transform="rotate(-90 398.4 211.6)">5</text>
<text x="385.8" y="217.9">2</text>
<text x="385.8" y="220.5">3</text>
<text x="385.8" y="223">4</text>
<text x="147.5" y="233.2">UVCC</text>
<text x="174.9" y="231.9" transform="rotate(-90 174.9 231.9)">G4</text>
<text x="180" y="231.9" transform="rotate(-90 180 231.9)">G3</text>
<text x="203.4" y="233.2">UVCC</text>
<text x="398.4" y="229.2" transform="rotate(-90 398.4 229.2)">6</text>
<text x="373.6" y="235.8">GND</text>
<text x="396.4" y="238.3">GND</text>
<text x="156.6" y="240.8">A4_B9</text>
<text x="160.7" y="245.9">A5</text>
<text x="192.5" y="240.8">B4_A9</text>
<text x="192.5" y="245.9">B8</text>
<text x="243.5" y="245.9">1</text>
<text x="263.6" y="245.9">6</text>
<text x="341.3" y="245.4">USB_5V</text>
<text x="380.4" y="245.4">UVCC</text>
<text x="160.7" y="248.4">A6</text>
<text x="160.7" y="251">A7</text>
<text x="192.5" y="251">B6</text>
<text x="192.5" y="248.4">B7</text>
<text x="243.5" y="251">2</text>
<text x="263.6" y="251">5</text>
<text x="310.6" y="247.2">DM</text>
<text x="160.7" y="253.5">A8</text>
<text x="192.5" y="253.5">B5</text>
<text x="243.5" y="256">3</text>
<text x="263.6" y="256">4</text>
<text x="282.1" y="252">UVCC</text>
<text x="310.6" y="257.3">DP</text>
<text x="395.9" y="253.5">1</text>
<text x="395.9" y="256">2</text>
<text x="155.4" y="258.6">A1_B12</text>
<text x="192.5" y="258.6">B1_A12</text>
<text x="395.9" y="258.6">3</text>
<text x="395.9" y="261.1">4</text>
<text x="174.9" y="271.6" transform="rotate(-90 174.9 271.6)">G1</text>
<text x="180" y="271.6" transform="rotate(-90 180 271.6)">G2</text>
<text x="343.1" y="273.9">GND</text>
<text x="381.2" y="273.9">GND</text>
<text x="269.4" y="276.4">GND</text>
<text x="366.7" y="281.2">Design Name:</text>
<text x="366.7" y="288.8">Size</text>
<text x="369.2" y="291.4">A3</text>
<text x="374.3" y="288.8">Page Name:</text>
<text x="384.5" y="291.7">Power</text>
<text x="412.4" y="288.8">Rev</text>
<text x="415" y="291.4">v2.3</text>
<text x="338.8" y="296.5">Date:</text>
<text x="348.9" y="296.5">Thursday, March 31, 2022</text>
<text x="392.1" y="296.5">Sheet</text>
<text x="402.3" y="296.5">2</text>
<text x="409.9" y="296.5">of</text>
<text x="417.5" y="296.5">14</text>
</g>
<g font-size="2.3" fill="#000080">
<text x="99.2" y="22.4">F2</text>
<text x="197.5" y="21.4">U1</text>
<text x="15.4" y="27.5">J1A</text>
<text x="53.5" y="24.9">F1</text>
<text x="61.1" y="24.9">20A</text>
<text x="228.8" y="24.9">C1</text>
<text x="236.4" y="24.9">100nF</text>
<text x="15.4" y="35.1">J1B</text>
<text x="53.5" y="32.6">F3</text>
<text x="61.1" y="32.6">20A</text>
<text x="99.2" y="35.1">10A_SMD</text>
<text x="141.9" y="35.1">C2</text>
<text x="160.2" y="35.1">C64</text>
<text x="172.4" y="30">R1</text>
<text x="254.2" y="30">L1</text>
<text x="320.2" y="30">F4</text>
<text x="327.8" y="30">3A</text>
<text x="78.4" y="40.2">C4</text>
<text x="171.4" y="37.6">430K</text>
<text x="249.1" y="36.6">4.7uH/7A</text>
<text x="269.4" y="37.6">R2</text>
<text x="277" y="37.6">C5</text>
<text x="5.3" y="45.3">CONNECTER_12P_6PART</text>
<text x="71.3" y="47.8">470uF/35V</text>
<text x="137.3" y="42.7">10uF/35V</text>
<text x="157.7" y="42.7">100nF</text>
<text x="172.4" y="45.3">R3</text>
<text x="267.4" y="45.3">100K</text>
<text x="275.3" y="42.7">NC/47pF</text>
<text x="292.3" y="47.8">100uF/16V</text>
<text x="312.6" y="42.7">C8</text>
<text x="312.6" y="47.8">100nF</text>
<text x="5.3" y="50.3">CONNECTER_12P_6PART</text>
<text x="167.8" y="52.9">NC/39.3K</text>
<text x="269.4" y="52.9">R4</text>
<text x="197.8" y="59">RY9330DP8</text>
<text x="267.9" y="60.7">8.2K</text>
<text x="348.2" y="78.3">J2</text>
<text x="167.1" y="87.4">U2</text>
<text x="348.2" y="85.9">CON_3</text>
<text x="198.3" y="91">C9</text>
<text x="205.9" y="91">100nF</text>
<text x="25.6" y="96.1">J3</text>
<text x="111.4" y="101.1">C10</text>
<text x="129.7" y="101.1">C65</text>
<text x="141.9" y="96.1">R5</text>
<text x="223.7" y="96.1">L2</text>
<text x="289.7" y="96.1">F5</text>
<text x="297.4" y="96.1">3A</text>
<text x="140.9" y="103.7">430K</text>
<text x="218.6" y="102.7">4.7uH/7A</text>
<text x="238.9" y="103.7">R6</text>
<text x="246.6" y="103.7">C12</text>
<text x="20.5" y="108.8">5557-1x1a</text>
<text x="106.9" y="108.8">10uF/35V</text>
<text x="127.2" y="108.8">100nF</text>
<text x="141.9" y="111.3">R7</text>
<text x="236.9" y="111.3">100K/1%</text>
<text x="244.8" y="108.8">NC/47pF</text>
<text x="282.1" y="108.8">C15</text>
<text x="282.1" y="113.8">100nF</text>
<text x="388.8" y="113.8">FB1</text>
<text x="137.3" y="118.9">NC/39.3K</text>
<text x="238.9" y="118.9">R8</text>
<text x="261.8" y="116.4">100uF/10V</text>
<text x="347.4" y="115.4">U3</text>
<text x="167.3" y="125">RY9330BP8</text>
<text x="327.8" y="125.3">C16</text>
<text x="378.6" y="125.3">C17</text>
<text x="411.7" y="125.3">C18</text>
<text x="237.4" y="126.8">22K/1%</text>
<text x="327.8" y="129.1">1uF</text>
<text x="378.6" y="129.1">22uF</text>
<text x="393.9" y="126.5">BEAD</text>
<text x="411.7" y="129.1">100nF</text>
<text x="345.6" y="136.7">ME6217C33M5G</text>
<text x="25.6" y="154.5">R9</text>
<text x="35.7" y="154.5">R10</text>
<text x="45.9" y="154.5">R11</text>
<text x="167.1" y="158.5">U4</text>
<text x="24.1" y="162.3">15K</text>
<text x="34.2" y="162.3">7.5K</text>
<text x="44.4" y="162.3">4.7K</text>
<text x="141.9" y="167.2">R12</text>
<text x="198.3" y="162.1">C19</text>
<text x="205.9" y="162.1">100nF</text>
<text x="223.7" y="167.2">L3</text>
<text x="289.7" y="167.2">F6</text>
<text x="297.4" y="167.2">3A</text>
<text x="349.9" y="166.2">U5</text>
<text x="25.6" y="172.3">D1</text>
<text x="35.7" y="172.3">D2</text>
<text x="45.9" y="172.3">D3</text>
<text x="111.4" y="172.3">C20</text>
<text x="129.7" y="172.3">C66</text>
<text x="218.6" y="173.8">4.7uH/7A</text>
<text x="25.6" y="177.3">LED</text>
<text x="35.7" y="177.3">LED</text>
<text x="45.9" y="177.3">LED</text>
<text x="104.3" y="179.9">10uF/35V</text>
<text x="127.2" y="179.9">100nF</text>
<text x="140.9" y="174.8">430K</text>
<text x="238.9" y="174.8">R13</text>
<text x="244.8" y="179.9">NC/47pF</text>
<text x="246.6" y="174.8">C22</text>
<text x="282.1" y="179.9">C25</text>
<text x="330.4" y="176.1">C26</text>
<text x="330.4" y="179.9">1uF</text>
<text x="381.2" y="176.1">C27</text>
<text x="381.2" y="179.9">22uF</text>
<text x="141.9" y="182.4">R14</text>
<text x="236.9" y="182.4">100K/1%</text>
<text x="282.1" y="185">100nF</text>
<text x="137.3" y="190">NC/39.3K</text>
<text x="238.9" y="190">R15</text>
<text x="261.8" y="187.5">100uF/10V</text>
<text x="348.2" y="187.5">ME6217C33M5G</text>
<text x="167.3" y="196.1">RY9330BP8</text>
<text x="237.4" y="197.9">22K/1%</text>
<text x="391.3" y="211.9">J4</text>
<text x="355.8" y="218">JP7</text>
<text x="355.8" y="220.5">JP8</text>
<text x="368.5" y="218">JUMPER</text>
<text x="368.5" y="220.5">JUMPER</text>
<text x="167.8" y="232.2">J5</text>
<text x="389.1" y="228.4">USB-A</text>
<text x="248.3" y="242.4">D4</text>
<text x="279.6" y="245.9">R16</text>
<text x="289.7" y="245.9">27R</text>
<text x="22.3" y="250">M1</text>
<text x="40.1" y="250">M2</text>
<text x="57.8" y="250">M3</text>
<text x="75.6" y="250">M4</text>
<text x="355.8" y="251">F7</text>
<text x="363.4" y="251">500mA</text>
<text x="401.5" y="249.7">J6</text>
<text x="279.6" y="256.1">R17</text>
<text x="289.7" y="256.1">27R</text>
<text x="144.5" y="261.2">R18</text>
<text x="208.5" y="261.2">R19</text>
<text x="248.6" y="262.2">USBLC6-2SC6Y</text>
<text x="274.5" y="263.7">C29</text>
<text x="348.2" y="258.6">C28</text>
<text x="348.2" y="263.7">10uF</text>
<text x="22.5" y="264.7">HOLE</text>
<text x="40.3" y="264.7">HOLE</text>
<text x="58.1" y="264.7">HOLE</text>
<text x="75.9" y="264.7">HOLE</text>
<text x="143.4" y="268.8">5.1K</text>
<text x="208.5" y="268.8">5.1K</text>
<text x="274.5" y="268.8">100nF</text>
<text x="397.4" y="267.8">CON4</text>
<text x="157.7" y="271.3">TYPE-C_16P</text>
<text x="15.7" y="277.9">ID1</text>
<text x="28.4" y="277.9">ID2</text>
<text x="41.1" y="277.9">ID3</text>
<text x="53.8" y="277.9">ID4</text>
<text x="66.5" y="277.9">ID5</text>
<text x="79.2" y="277.9">ID6</text>
<text x="18.7" y="290.1">MARK</text>
<text x="31.4" y="290.1">MARK</text>
<text x="44.1" y="290.1">MARK</text>
<text x="56.8" y="290.1">MARK</text>
<text x="69.5" y="290.1">MARK</text>
<text x="82.2" y="290.1">MARK</text>
</g>
<g font-size="2.3" fill="#00f">
<text x="25.1" y="29.8">1 of 6</text>
<text x="25.1" y="37.4">2 of 6</text>
<text x="293" y="42.7">+ C6</text>
<text x="262.6" y="108.8">+ C13</text>
<text x="262.6" y="179.9">+ C23</text>
</g>
<g font-size="2.3" fill="#004080">
<text x="199.6" y="26.5">IN</text>
<text x="214.3" y="26.5">BS</text>
<text x="213.6" y="34.1">SW</text>
<text x="199.6" y="41.7">EN</text>
<text x="199.6" y="51.9">GND</text>
<text x="212.8" y="51.9">NC1</text>
<text x="214.4" y="49.3">FB</text>
<text x="199.6" y="54.4">EPAD</text>
<text x="212.8" y="54.4">NC2</text>
<text x="169.1" y="92.5">IN</text>
<text x="183.8" y="92.5">BS</text>
<text x="183.1" y="100.1">SW</text>
<text x="169.1" y="107.7">EN</text>
<text x="169.1" y="117.9">GND</text>
<text x="182.3" y="117.9">NC1</text>
<text x="183.9" y="115.4">FB</text>
<text x="169.1" y="120.4">EPAD</text>
<text x="182.3" y="120.4">NC2</text>
<text x="346.9" y="120.4">IN</text>
<text x="354.7" y="120.4">OUT</text>
<text x="346.9" y="128.1">EN</text>
<text x="346.9" y="133.1">GND</text>
<text x="356.3" y="133.1">NC</text>
<text x="169.1" y="163.6">IN</text>
<text x="183.8" y="163.6">BS</text>
<text x="183.1" y="171.2">SW</text>
<text x="349.4" y="171.2">IN</text>
<text x="357.3" y="171.2">OUT</text>
<text x="169.1" y="178.9">EN</text>
<text x="349.4" y="178.9">EN</text>
<text x="349.4" y="183.9">GND</text>
<text x="358.8" y="183.9">NC</text>
<text x="169.1" y="189">GND</text>
<text x="169.1" y="191.6">EPAD</text>
<text x="182.3" y="189">NC1</text>
<text x="182.3" y="191.6">NC2</text>
<text x="183.9" y="186.5">FB</text>
<text x="390.1" y="217">VBUS</text>
<text x="390.1" y="219.5">D-</text>
<text x="390.1" y="222">D+</text>
<text x="390.1" y="224.6">GND</text>
<text x="400" y="224.8" transform="rotate(-90 400 224.8)">SH2 SH1</text>
<text x="176.5" y="238.1" transform="rotate(-90 176.5 238.1)">G4</text>
<text x="181.6" y="238.1" transform="rotate(-90 181.6 238.1)">G3</text>
<text x="166.5" y="242.4">VBUS_1</text>
<text x="180.6" y="242.4">VBUS_2</text>
<text x="166.5" y="247.4">CC1</text>
<text x="166.5" y="250">DP1</text>
<text x="183.4" y="247.4">SUB2</text>
<text x="184.8" y="250">DN2</text>
<text x="166.5" y="252.5">DN1</text>
<text x="166.5" y="255.1">SUB1</text>
<text x="184.8" y="255.1">CC2</text>
<text x="185" y="252.5">DP2</text>
<text x="166.5" y="260.1">GND_1</text>
<text x="181.8" y="260.1">GND_2</text>
<text x="176.5" y="265.5" transform="rotate(-90 176.5 265.5)">G1</text>
<text x="181.6" y="265.5" transform="rotate(-90 181.6 265.5)">G2</text>
</g>
<g font-size="2.3" fill="#f00">
<text x="343.6" y="217.8">USB_DM</text>
<text x="343.6" y="220.4">USB_DP</text>
<text x="135.3" y="248.3">USB_DP</text>
<text x="135.3" y="250.9">USB_DM</text>
<text x="211.5" y="248.3">USB_DM</text>
<text x="211.5" y="250.9">USB_DP</text>
<text x="379.1" y="255.9">USB_DM</text>
<text x="379.1" y="258.5">USB_DP</text>
</g>
</svg>
